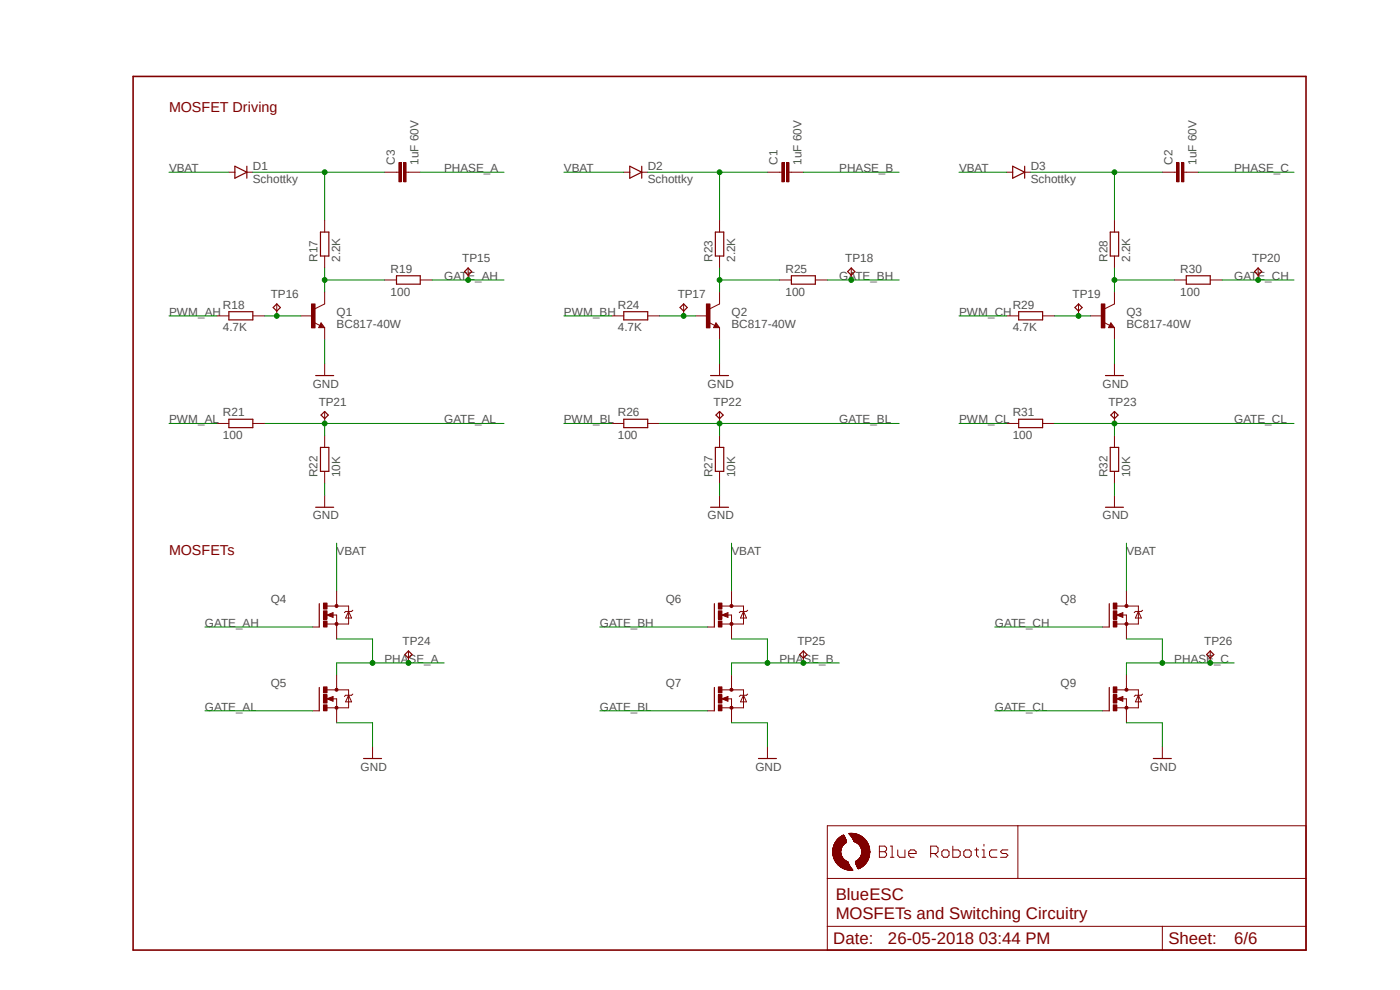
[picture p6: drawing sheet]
<svg xmlns="http://www.w3.org/2000/svg" width="297mm" height="210mm" viewBox="0 0 297 210" stroke-linecap="round" stroke-linejoin="round" font-family="sans-serif">
<path d="M27.7 15.9l249.8 186.2M277.5 15.9l-249.8 186.2" fill="none" stroke="#fff" stroke-width=".21"/>
<path d="M28.2 16.2h248.9v185.3h-248.9zM70.5 130.2l-.9 .3 .9 .2v-.2h-.2" fill="none" stroke="#800000" stroke-width=".34"/>
<g fill="none" stroke="#800000" stroke-width=".21">
<path d="M66.3 133h1.4M69.4 128.6h4.6v3.8h-4.6M69.4 130.5l1.3-.5v1zM70.5 130.5h.9v2.5M71.4 127.9v.7M74 129.7l.6 1.4h-1.3zM74.8 129.5l-.2 .2h-1.3l-.2 .3M175.5 175.2h101.6v26.3h-101.6zM176.7 180h1.8M176.7 179.9h1.8M176.8 179.8h1.7M176.8 179.8h1.8"/>
<path d="M176.8 179.7h1.8M176.8 179.6h1.8M176.8 179.6h1.9M176.9 179.5h1.8M176.9 179.4h1.9M176.9 179.3h2M177 179.3h1.9M177 179.2h2M177 179.1h2M177 179.1h2.1M177.1 178.9h2.1M177.1 178.9h2.2"/>
<path d="M177.1 178.9h2.3M177.2 178.7h2.3M177.2 178.7h2.4M177.2 178.6h2.4M177.3 178.6h2.2M177.3 178.5h2.2M177.4 178.5h2.1M177.4 178.4h2.1M177.5 178.4h2M177.5 178.3h2M177.5 178.2h2M177.6 178.1h1.9"/>
<path d="M177.7 178.1h1.8M177.8 178h1.6M177.8 177.9h1.6M177.9 177.8h1.4M178 177.8h1.3M178.1 177.7h1.2M178.1 177.6h1.1M178.2 177.5l1 .1M178.3 177.5h.9M178.4 177.5h.8M178.4 177.4h.7M178.5 177.4h.6"/>
<path d="M178.6 177.3h.5M178.7 177.2h.3M178.8 179.4l-1.9 .1M178.8 177.2h.2M178.9 177.2h.1M178.9 179.2h-1.9M178.9 177.1v.1M179.2 179h-2.2M179.5 178.8h-2.3M180.1 176.8h1.1M180.1 176.9l1.7 .1M180.1 176.9h1.4"/>
<path d="M180.2 176.8h.8M180.3 177h1.7M180.3 177h1.6M180.3 177.1h1.8M180.3 177.1l2 .1M180.4 177.2h2.1M180.4 177.2h2M180.5 177.3h2M180.5 177.3l2.2 .1M180.6 177.5h2.2M180.6 177.4h2.2M180.6 177.5h2.3"/>
<path d="M180.7 177.5h2.3M180.7 177.6h2.3M180.8 177.7h2.3M180.8 177.8h2.5M180.9 177.9h2.5M180.9 177.9h2.4M180.9 178h2.6M181 178.1h2.5M181 178.1h2.6M181.1 178.3h2.6M181.1 178.2h2.5M181.1 178.4h2.6"/>
<path d="M181.1 178.5h2.8M181.1 178.4h2.7M181.2 178.5h2.7M181.2 178.6h2.7M181.3 178.6h2.6M181.6 178.7h2.4M181.7 178.7h2.3M181.7 178.8h2.4M181.8 178.9h2.3M181.9 178.9h2.2M182 179h2.1M182.1 179.1h2"/>
<path d="M182.2 179.1h2M182.2 179.2h2M182.3 179.3h2M182.4 179.4h1.9M182.4 179.3h1.9M182.5 179.5h1.8M182.5 179.6l1.9 .1M182.5 179.6h1.9M182.6 179.7h1.8M182.6 179.8h1.8M182.7 179.9h1.7M182.7 180h1.7"/>
<path d="M186.6 179.5h1.1l.4 .4v.4l-.4 .4 .4 .4v.3l-.4 .5h-1.1zM188.9 179.5h.4v2.4M202.1 179.5v2.4h1.2l.4-.5v-.7l-.4-.4h-1.2M207.2 179.9v1.5l.4 .5M208.7 179.1v.4M215.9 175.2v11.1M175.5 196.5h101.6M175.5 186.4h101.6M176.7 180.7h1.7M176.7 180.9h1.7M176.7 180.8h1.7M176.7 180.6h1.7"/>
<path d="M176.7 180.5h1.7M176.7 180.3h1.7M176.7 181.1h1.7M176.7 181.3l1.8 .1M176.7 181.3h1.7M176.7 181.2h1.7M176.7 181h1.7M176.7 180.4h1.7M176.7 180.2h1.7M176.7 180.1h1.7M176.7 181.5h1.8M176.7 181.4h1.8"/>
<path d="M176.8 181.7h1.8M176.8 181.6h1.8M176.8 181.5l1.8 .1M176.8 181.9h1.9M176.8 181.8h1.9M176.8 181.7l1.8 .1M176.9 181.9l1.9 .1M176.9 181.9h1.8M176.9 182.1h2M176.9 182h1.9M177 182.2h1.9M177 182.1h1.9"/>
<path d="M177 182.3h2M177 182.2h2M177 182.4h2.2M177 182.3h2.1M177.1 182.5h2.2M177.1 182.5h2.1M177.1 182.5h2.3M177.2 182.6h2.3M177.2 182.7h2.5M177.2 182.7h2.4M177.2 182.8h2.7M177.2 182.8h2.5"/>
<path d="M177.3 182.9h2.6M177.4 183h2.5M177.4 182.9h2.5M177.4 183h2.6M177.5 183.1h2.5M177.5 183.2h2.5M177.6 183.2h2.4M177.6 183.3h2.4M177.7 183.4h2.4M177.7 183.3h2.4M177.8 183.5h2.3M177.8 183.5h2.4"/>
<path d="M177.9 183.6h2.3M177.9 183.6h2.4M178.1 183.7h2.2M178.1 183.8h2.2M178.2 183.8l2.2 .1M178.3 183.9h2.1M178.4 183.9h2M178.4 184h2.1M178.5 184l2 .1M178.5 180l-1.8 .1M178.6 184.1h2M178.7 184.1h1.9"/>
<path d="M178.8 184.2h1.8M178.9 184.2l1.8 .1M179.1 184.3h1.6M179.2 184.4h1.6M179.3 184.4h1.5M179.4 184.4l1.4 .1M179.7 184.5h1.2M179.9 184.6h1M180.2 184.6h.7M181.5 182.9h2.4M181.5 182.8h2.4M181.5 183.1h2.2"/>
<path d="M181.5 183h2.3M181.6 183.2h2M181.6 183.1h2.1M181.6 182.7h2.4M181.6 183.4h1.9M181.6 183.3h1.9M181.7 183.5h1.7M181.7 183.6h1.6M181.7 183.5h1.6M181.8 183.8h1.3M181.8 183.7h1.3M181.8 182.5h2.3"/>
<path d="M181.9 183.9h.9M181.9 183.9h1M181.9 184h.8M181.9 184h.9M181.9 182.5h2.2M182 184.2h.4M182 184.1h.5M182 184.2h.3M182 182.4h2.1M182.1 184.3h.1M182.1 182.3h2M182.2 182.3h2"/>
<path d="M182.2 182.2h2M182.3 182.1h2M182.4 182.1h1.9M182.4 182h1.9M182.5 181.9h1.9M182.5 181.9h1.8M182.5 181.8h1.9M182.6 181.7h1.8M182.6 181.6h1.8M182.7 181.5h1.7M182.7 181.4h1.7M182.8 181.3h1.7"/>
<path d="M182.8 181.2h1.7M182.8 180.2h1.7M182.8 180.1h1.7M182.8 180l1.7 .1M182.8 180.3h1.7M182.8 181.1h1.7M182.8 181h1.7M182.8 180.5h1.7M182.8 180.4h1.7M182.8 180.7h1.7M182.8 180.8h1.7M182.8 180.6h1.7"/>
<path d="M183 183.8l-1.2 .1M183.3 183.6h-1.6M183.6 183.2l-2 .1M183.8 183h-2.3M184.1 182.6h-2.4M184.4 181.7l-1.9 .1M184.4 181.5l-1.8 .1M184.5 181.3l-1.8 .1M184.5 180.9h-1.7M186.6 180.7h1.1M188.9 181.9h.8M190.5 180.3v1.1l.3 .5h1.2v-1.6"/>
<path d="M192.8 181.1h1.6v-.4l-.5-.4h-.7l-.4 .4v.7l.4 .5h.7M197.4 181.1h1.2l.4-.4v-.8l-.4-.4h-1.2v2.4M198.2 181.1l.8 .8M200.2 180.3h.8l.3 .4v.7l-.3 .5h-.8l-.4-.5v-.7zM204.5 180.7l.4-.4h.8l.3 .4v.7l-.3 .5h-.8l-.4-.5zM206.8 180.3h.8M208.4 181.9h.7M208.4 180.3h.3v1.6M211.5 180.3h-1.2l-.4 .4v.7l.4 .5h1.2M213.8 180.3h-1.2l-.3 .4 .3 .4h.8l.4 .3-.4 .5h-1.1M246.6 196.5v5"/>
</g>
<path d="M67.7 128.1v4.9" fill="none" stroke="#800000" stroke-width=".25"/>
<path d="M71.2 132.1h.4v.5l-.2 .1-.2-.1z" fill-rule="evenodd" fill="#800000"/>
<path d="M71.2 132.1h.4v.5l-.2 .1-.2-.1z" fill="none" stroke="#800000" stroke-width=".21"/>
<path d="M71.2 128.3h.4v.5l-.2 .1-.2-.1z" fill-rule="evenodd" fill="#800000"/>
<path d="M71.2 128.3h.4v.5l-.2 .1-.2-.1z" fill="none" stroke="#800000" stroke-width=".21"/>
<path d="M68.6 131.7h.8v1.3h-.8z" fill-rule="evenodd" fill="#800000"/>
<path d="M68.6 131.7h.8v1.3h-.8z" fill="none" stroke="#800000" stroke-width=".21"/>
<path d="M68.6 127.9h.8v1.3h-.8z" fill-rule="evenodd" fill="#800000"/>
<path d="M68.6 127.9h.8v1.3h-.8z" fill="none" stroke="#800000" stroke-width=".21"/>
<path d="M68.6 129.6h.8v1.8h-.8z" fill-rule="evenodd" fill="#800000"/>
<path d="M68.6 129.6h.8v1.8h-.8zM71.4 125.4v2.5M71.4 133v2.6M66.3 150.8h1.4M69.4 146.3h4.6v3.9h-4.6M69.4 148.3l1.3-.6v1.1zM70.5 148.3h.9v2.5M71.4 145.7v.6M74 147.5l.6 1.4h-1.3zM74.8 147.2l-.2 .3h-1.3l-.2 .2" fill="none" stroke="#800000" stroke-width=".21"/>
<path d="M67.7 145.8v5" fill="none" stroke="#800000" stroke-width=".25"/>
<path d="M70.5 148l-.9 .3 .9 .2v-.2h-.2" fill="none" stroke="#800000" stroke-width=".34"/>
<path d="M71.2 149.9h.4v.5h-.4z" fill-rule="evenodd" fill="#800000"/>
<path d="M71.2 149.9h.4v.5h-.4z" fill="none" stroke="#800000" stroke-width=".21"/>
<path d="M71.2 146.1h.4v.5h-.4z" fill-rule="evenodd" fill="#800000"/>
<path d="M71.2 146.1h.4v.5h-.4z" fill="none" stroke="#800000" stroke-width=".21"/>
<path d="M68.6 149.5h.8v1.3h-.8z" fill-rule="evenodd" fill="#800000"/>
<path d="M68.6 149.5h.8v1.3h-.8z" fill="none" stroke="#800000" stroke-width=".21"/>
<path d="M68.6 145.7h.8v1.3h-.8z" fill-rule="evenodd" fill="#800000"/>
<path d="M68.6 145.7h.8v1.3h-.8z" fill="none" stroke="#800000" stroke-width=".21"/>
<path d="M68.6 147.4h.8v1.7h-.8z" fill-rule="evenodd" fill="#800000"/>
<path d="M150.1 133h1.5M153.2 130.5l1.2-.5v1zM153.2 128.6h4.5v3.8h-4.5M154.3 130.5h.9v2.5M155.2 127.9v.7M157.7 129.7l.7 1.4h-1.3zM158.6 129.5l-.2 .2h-1.3l-.3 .3M68.6 147.4h.8v1.7h-.8zM71.4 143.2v2.5M71.4 150.8v2.5M79 158.4v2.5" fill="none" stroke="#800000" stroke-width=".21"/>
<path d="M151.6 128.1v4.9M77.1 160.9h3.8" fill="none" stroke="#800000" stroke-width=".25"/>
<path d="M154.3 130.2l-.9 .3 .9 .2v-.2h-.2" fill="none" stroke="#800000" stroke-width=".34"/>
<path d="M154.9 132.1h.5l.1 .3-.1 .2-.2 .1-.3-.1z" fill-rule="evenodd" fill="#800000"/>
<path d="M154.9 132.1h.5l.1 .3-.1 .2-.2 .1-.3-.1z" fill="none" stroke="#800000" stroke-width=".21"/>
<path d="M154.9 128.3h.5l.1 .3-.1 .2-.2 .1-.3-.1z" fill-rule="evenodd" fill="#800000"/>
<path d="M154.9 128.3h.5l.1 .3-.1 .2-.2 .1-.3-.1z" fill="none" stroke="#800000" stroke-width=".21"/>
<path d="M152.4 131.7h.8v1.3h-.8z" fill-rule="evenodd" fill="#800000"/>
<path d="M152.4 131.7h.8v1.3h-.8z" fill="none" stroke="#800000" stroke-width=".21"/>
<path d="M152.4 127.9h.8v1.3h-.8z" fill-rule="evenodd" fill="#800000"/>
<path d="M152.4 127.9h.8v1.3h-.8z" fill="none" stroke="#800000" stroke-width=".21"/>
<path d="M152.4 129.6h.8v1.8h-.8z" fill-rule="evenodd" fill="#800000"/>
<path d="M152.4 129.6h.8v1.8h-.8zM155.2 125.4v2.5M155.2 133v2.6M150.1 150.8h1.5M153.2 148.3l1.2-.6v1.1zM153.2 146.3h4.5v3.9h-4.5M154.3 148.3h.9v2.5M155.2 145.7v.6M157.7 147.5l.7 1.4h-1.3zM158.6 147.2l-.2 .3h-1.3l-.3 .2" fill="none" stroke="#800000" stroke-width=".21"/>
<path d="M151.6 145.8v5" fill="none" stroke="#800000" stroke-width=".25"/>
<path d="M154.3 148l-.9 .3 .9 .2v-.2h-.2" fill="none" stroke="#800000" stroke-width=".34"/>
<path d="M154.9 149.9h.5l.1 .3-.1 .2h-.5z" fill-rule="evenodd" fill="#800000"/>
<path d="M154.9 149.9h.5l.1 .3-.1 .2h-.5z" fill="none" stroke="#800000" stroke-width=".21"/>
<path d="M154.9 146.1h.5l.1 .2-.1 .3h-.5z" fill-rule="evenodd" fill="#800000"/>
<path d="M154.9 146.1h.5l.1 .2-.1 .3h-.5z" fill="none" stroke="#800000" stroke-width=".21"/>
<path d="M152.4 149.5h.8v1.3h-.8z" fill-rule="evenodd" fill="#800000"/>
<path d="M152.4 149.5h.8v1.3h-.8z" fill="none" stroke="#800000" stroke-width=".21"/>
<path d="M152.4 145.7h.8v1.3h-.8z" fill-rule="evenodd" fill="#800000"/>
<path d="M152.4 145.7h.8v1.3h-.8z" fill="none" stroke="#800000" stroke-width=".21"/>
<path d="M152.4 147.4h.8v1.7h-.8z" fill-rule="evenodd" fill="#800000"/>
<path d="M233.9 133h1.4M236.9 130.5l1.3-.5v1zM237 128.6h4.5v3.8h-4.6M238.1 130.5h.9v2.5M239 127.9v.7M241.5 129.7l.6 1.4h-1.2zM242.4 129.5l-.3 .2h-1.2l-.3 .3M152.4 147.4h.8v1.7h-.8zM155.2 143.2v2.5M155.2 150.8v2.5M162.8 158.4v2.5" fill="none" stroke="#800000" stroke-width=".21"/>
<path d="M235.3 128.1v4.9M160.9 160.9h3.8" fill="none" stroke="#800000" stroke-width=".25"/>
<path d="M238.1 130.2l-.9 .3 .9 .2v-.2h-.3" fill="none" stroke="#800000" stroke-width=".34"/>
<path d="M238.8 132.1h.4v.5l-.2 .1-.2-.1-.2-.2z" fill-rule="evenodd" fill="#800000"/>
<path d="M238.8 132.1h.4v.5l-.2 .1-.2-.1-.2-.2z" fill="none" stroke="#800000" stroke-width=".21"/>
<path d="M238.8 128.3h.4v.5l-.2 .1-.2-.1-.2-.2z" fill-rule="evenodd" fill="#800000"/>
<path d="M238.8 128.3h.4v.5l-.2 .1-.2-.1-.2-.2z" fill="none" stroke="#800000" stroke-width=".21"/>
<path d="M236.2 131.7h.7v1.3h-.7z" fill-rule="evenodd" fill="#800000"/>
<path d="M236.2 131.7h.7v1.3h-.7z" fill="none" stroke="#800000" stroke-width=".21"/>
<path d="M236.2 127.9h.7v1.3h-.7z" fill-rule="evenodd" fill="#800000"/>
<path d="M236.2 127.9h.7v1.3h-.7z" fill="none" stroke="#800000" stroke-width=".21"/>
<path d="M236.2 129.6h.7v1.8h-.7z" fill-rule="evenodd" fill="#800000"/>
<path d="M236.2 129.6h.7v1.8h-.7zM239 125.4v2.5M239 133v2.6M233.9 150.8h1.4M236.9 148.3l1.3-.6v1.1zM237 146.3h4.5v3.9h-4.6M238.1 148.3h.9v2.5M239 145.7v.6M241.5 147.5l.6 1.4h-1.2zM242.4 147.2l-.3 .3h-1.2l-.3 .2" fill="none" stroke="#800000" stroke-width=".21"/>
<path d="M235.3 145.8v5" fill="none" stroke="#800000" stroke-width=".25"/>
<path d="M238.1 148l-.9 .3 .9 .2v-.2h-.3" fill="none" stroke="#800000" stroke-width=".34"/>
<path d="M238.8 149.9h.4v.5h-.4l-.2-.2z" fill-rule="evenodd" fill="#800000"/>
<path d="M238.8 149.9h.4v.5h-.4l-.2-.2z" fill="none" stroke="#800000" stroke-width=".21"/>
<path d="M238.8 146.1h.4v.5h-.4l-.2-.3z" fill-rule="evenodd" fill="#800000"/>
<path d="M238.8 146.1h.4v.5h-.4l-.2-.3z" fill="none" stroke="#800000" stroke-width=".21"/>
<path d="M236.2 149.5h.7v1.3h-.7z" fill-rule="evenodd" fill="#800000"/>
<path d="M236.2 149.5h.7v1.3h-.7z" fill="none" stroke="#800000" stroke-width=".21"/>
<path d="M236.2 145.7h.7v1.3h-.7z" fill-rule="evenodd" fill="#800000"/>
<path d="M236.2 145.7h.7v1.3h-.7z" fill="none" stroke="#800000" stroke-width=".21"/>
<path d="M236.2 147.4h.7v1.7h-.7z" fill-rule="evenodd" fill="#800000"/>
<g fill="none" stroke="#800000" stroke-width=".21">
<path d="M68.9 46.7v2.5M68.9 54.3v2.6M81.6 59.4h2.5M89.2 59.4h2.5M46 67h2.6M53.6 67h2.6M66.6 68.4l1.3 .6M68.1 68.5l.8 1h-1.3zM68.9 64.5l-2.1 1M236.2 147.4h.7v1.7h-.7zM239 143.2v2.5M239 150.8v2.5"/>
<path d="M246.6 158.4v2.5"/>
</g>
<path d="M68 49.2h1.8v5.1h-1.8zM84.1 58.5h5.1v1.8h-5.1zM48.6 66.1h5v1.8h-5zM68.1 69l.1 .3h-.3l.2-.6 .5 .7h-.7M244.7 160.9h3.8" fill="none" stroke="#800000" stroke-width=".25"/>
<path d="M66.1 64.5h.7v5.1h-.7z" fill-rule="evenodd" fill="#800000"/>
<g fill="none" stroke="#800000" stroke-width=".21">
<path d="M152.7 46.7v2.5M152.7 54.3v2.6M165.4 59.4h2.5M173 59.4h2.5M63.8 67h2.5M66.1 64.5h.7v5.1h-.7zM68.9 61.9v2.6M68.9 69.5v2.6M68.9 77.1v2.6M129.8 67h2.5M137.4 67h2.6M150.4 68.4l1.2 .6"/>
<path d="M151.9 68.5l.8 1h-1.3zM152.7 64.5l-2.1 1M46 89.8h2.6M53.6 89.8h2.6M68.9 92.4v2.5M68.9 100v2.5M68.9 105.1v2.5"/>
</g>
<path d="M151.8 49.2h1.7v5.1h-1.7zM167.9 58.5h5.1v1.8h-5.1zM67 79.7h3.8M132.3 66.1h5.1v1.8h-5.1zM151.9 69l.1 .3h-.4l.3-.6 .5 .7h-.8M48.6 88.9h5v1.8h-5zM68 94.9h1.8v5.1h-1.8zM67 107.6h3.8" fill="none" stroke="#800000" stroke-width=".25"/>
<path d="M149.9 64.5h.7v5.1h-.7z" fill-rule="evenodd" fill="#800000"/>
<g fill="none" stroke="#800000" stroke-width=".21">
<path d="M236.4 46.7v2.5M236.4 54.3v2.6M249.1 59.4h2.6M256.8 59.4h2.5M147.6 67h2.5M149.9 64.5h.7v5.1h-.7zM152.7 61.9v2.6M152.7 69.5v2.6M152.7 77.1v2.6M213.6 67h2.5M221.2 67h2.5M234.2 68.4l1.3 .6"/>
<path d="M235.7 68.5l.7 1h-1.2zM236.4 64.5l-2 1M129.8 89.8h2.5M137.4 89.8h2.6M152.7 92.4v2.5M152.7 100v2.5M152.7 105.1v2.5"/>
</g>
<path d="M235.5 49.2h1.8v5.1h-1.8zM251.7 58.5h5.1v1.8h-5.1zM150.7 79.7h3.9M216.1 66.1h5.1v1.8h-5.1zM235.7 69l.1 .3h-.4l.3-.6 .5 .7h-.8M132.3 88.9h5.1v1.8h-5.1zM151.8 94.9h1.7v5.1h-1.7zM150.7 107.6h3.9" fill="none" stroke="#800000" stroke-width=".25"/>
<path d="M233.6 64.5h.8v5.1h-.8z" fill-rule="evenodd" fill="#800000"/>
<g fill="none" stroke="#800000" stroke-width=".21">
<path d="M48.6 36.5h1.2M52.4 36.5h1.2M132.3 36.5h1.3M136.1 36.5h1.3M165.4 36.5h.5M167.4 36.5h.5M213.6 36.5h1.2M217.4 36.5h1.3M231.4 67h2.5M233.6 64.5h.8v5.1h-.8zM236.4 61.9v2.6M236.4 69.5v2.6"/>
<path d="M236.4 77.1v2.6M213.6 89.8h2.5M221.2 89.8h2.5M236.4 92.4v2.5M236.4 100v2.5M236.4 105.1v2.5"/>
</g>
<path d="M49.8 35.3l2.6 1.2-2.6 1.3zM52.4 35.3v2.5M133.6 35.3l2.5 1.2-2.5 1.3zM136.1 35.3v2.5M214.8 35.3l2.6 1.2-2.6 1.3zM217.4 35.3v2.5M234.5 79.7h3.8M216.1 88.9h5.1v1.8h-5.1zM235.5 94.9h1.8v5.1h-1.8zM234.5 107.6h3.8" fill="none" stroke="#800000" stroke-width=".25"/>
<path d="M166.9 34.5h.5v4.1h-.5z" fill-rule="evenodd" fill="#800000"/>
<path d="M166.9 34.5h.5v4.1h-.5z" fill="none" stroke="#800000" stroke-width=".21"/>
<path d="M165.9 34.5h.5v4.1h-.5z" fill-rule="evenodd" fill="#800000"/>
<path d="M162.8 36.5h2.6M165.9 34.5h.5v4.1h-.5zM167.9 36.5h2.5M249.1 36.5h.5M251.2 36.5h.5" fill="none" stroke="#800000" stroke-width=".21"/>
<path d="M250.7 34.5h.5v4.1h-.5z" fill-rule="evenodd" fill="#800000"/>
<path d="M250.7 34.5h.5v4.1h-.5z" fill="none" stroke="#800000" stroke-width=".21"/>
<path d="M249.6 34.5h.5v4.1h-.5z" fill-rule="evenodd" fill="#800000"/>
<path d="M84.1 36.5h.5M86.1 36.5h.6M246.6 36.5h2.5M249.6 34.5h.5v4.1h-.5zM251.7 36.5h2.5" fill="none" stroke="#800000" stroke-width=".21"/>
<path d="M85.6 34.5h.5v4.1h-.5z" fill-rule="evenodd" fill="#800000"/>
<path d="M85.6 34.5h.5v4.1h-.5z" fill="none" stroke="#800000" stroke-width=".21"/>
<path d="M84.6 34.5h.5v4.1h-.5z" fill-rule="evenodd" fill="#800000"/>
<g fill="none" stroke="#800000" stroke-width=".21">
<path d="M81.6 36.5h2.5M84.6 34.5h.5v4.1h-.5zM86.7 36.5h2.5M99.3 56.9v2.5M180.6 56.9v2.5M266.9 56.9v2.5M58.7 64.5v2.5M145 64.5v2.5M228.8 64.5v2.5M68.9 87.3v2.5M152.7 87.3v2.5M236.4 87.3v2.5"/>
<path d="M86.7 138.1v2.5M170.4 138.1v2.5M256.8 138.1v2.5"/>
</g>
<path d="M99.3 56.9l.8 .7-.8 .8-.7-.8zM179.8 57.6l.8-.7 .8 .7-.8 .8zM266.1 57.6l.8-.7 .8 .7-.8 .8zM58 65.2l.7-.7 .8 .7-.8 .8zM145 64.5l.8 .7-.8 .8-.7-.8zM228 65.2l.8-.7 .8 .7-.8 .8zM68.1 88.1l.8-.8 .7 .8-.7 .7zM151.9 88.1l.8-.8 .7 .8-.7 .7zM235.7 88.1l.7-.8 .8 .8-.8 .7zM86.7 138.1l.7 .8-.7 .7-.8-.7zM170.4 138.1l.8 .8-.8 .7-.7-.7zM256 138.9l.8-.8 .7 .8-.7 .7z" fill="none" stroke="#800000" stroke-width=".25"/>
<path d="M68.9 72.1v5M152.7 72.1v5M236.4 72.1v5M68.9 102.5v2.6M152.7 102.5v2.6M236.4 102.5v2.6M71.4 135.6h7.6v5M71.4 153.3h7.6v5.1M94.2 140.6h-22.8v2.6M155.2 153.3h7.6v5.1M239 153.3h7.6v5.1" fill="none" stroke="#008000" stroke-width=".21"/>
<circle cx="79" cy="140.6" r=".51" fill="#008000"/>
<circle cx="79" cy="140.6" r=".51" fill="none" stroke="#008000" stroke-width=".21"/>
<circle cx="86.7" cy="140.6" r=".51" fill="#008000"/>
<g fill="none" stroke="#008000" stroke-width=".21">
<path d="M89.2 36.5h17.7M155.2 135.6h7.6v5M178.1 140.6h-22.9v2.6"/>
<circle cx="86.7" cy="140.6" r=".51"/>
</g>
<circle cx="162.8" cy="140.6" r=".51" fill="#008000"/>
<circle cx="162.8" cy="140.6" r=".51" fill="none" stroke="#008000" stroke-width=".21"/>
<circle cx="170.4" cy="140.6" r=".51" fill="#008000"/>
<g fill="none" stroke="#008000" stroke-width=".21">
<path d="M170.4 36.5h20.4M239 135.6h7.6v5M261.8 140.6h-22.8v2.6"/>
<circle cx="170.4" cy="140.6" r=".51"/>
</g>
<circle cx="246.6" cy="140.6" r=".51" fill="#008000"/>
<circle cx="246.6" cy="140.6" r=".51" fill="none" stroke="#008000" stroke-width=".21"/>
<circle cx="256.7" cy="140.6" r=".51" fill="#008000"/>
<g fill="none" stroke="#008000" stroke-width=".21">
<path d="M35.9 36.5h12.7M119.6 36.5h12.7M203.5 36.5h10.1M254.2 36.5h20.3M91.7 59.4h15.2M71.4 115.2v10.2M155.2 115.2v10.2M239 115.2v10.2M43.5 133h22.8"/>
<circle cx="256.7" cy="140.6" r=".51"/>
</g>
<circle cx="99.3" cy="59.4" r=".51" fill="#008000"/>
<g fill="none" stroke="#008000" stroke-width=".21">
<path d="M56.2 89.8h50.7M68.9 89.8v2.6M43.5 150.8h22.8"/>
<circle cx="99.3" cy="59.4" r=".51"/>
</g>
<circle cx="68.9" cy="89.8" r=".51" fill="#008000"/>
<g fill="none" stroke="#008000" stroke-width=".21">
<path d="M175.5 59.4h15.3M127.3 133h22.8"/>
<circle cx="68.9" cy="89.8" r=".51"/>
</g>
<circle cx="180.6" cy="59.4" r=".51" fill="#008000"/>
<g fill="none" stroke="#008000" stroke-width=".21">
<path d="M140 89.8h50.8M152.7 89.8v2.6M127.3 150.8h22.8"/>
<circle cx="180.6" cy="59.4" r=".51"/>
</g>
<circle cx="152.6" cy="89.8" r=".51" fill="#008000"/>
<g fill="none" stroke="#008000" stroke-width=".21">
<path d="M259.3 59.4h15.2M211 133h22.9"/>
<circle cx="152.6" cy="89.8" r=".51"/>
</g>
<circle cx="266.9" cy="59.4" r=".51" fill="#008000"/>
<g fill="none" stroke="#008000" stroke-width=".21">
<path d="M223.7 89.8h50.8M236.4 89.8v2.6M211 150.8h22.9"/>
<circle cx="266.9" cy="59.4" r=".51"/>
</g>
<circle cx="236.4" cy="89.8" r=".51" fill="#008000"/>
<g fill="none" stroke="#008000" stroke-width=".21">
<path d="M35.9 67h10.1M56.2 67h7.6M119.6 67h10.2M203.5 67h10.1M35.9 89.8h10.1M119.6 89.8h10.2M203.5 89.8h10.1"/>
<circle cx="236.4" cy="89.8" r=".51"/>
</g>
<circle cx="58.7" cy="67" r=".51" fill="#008000"/>
<g fill="none" stroke="#008000" stroke-width=".21">
<path d="M68.9 56.9v5M68.9 59.4h12.7"/>
<circle cx="58.7" cy="67" r=".51"/>
</g>
<circle cx="68.9" cy="59.4" r=".51" fill="#008000"/>
<g fill="none" stroke="#008000" stroke-width=".21">
<path d="M140 67h7.6"/>
<circle cx="68.9" cy="59.4" r=".51"/>
</g>
<circle cx="145" cy="67" r=".51" fill="#008000"/>
<g fill="none" stroke="#008000" stroke-width=".21">
<path d="M152.7 56.9v5M152.7 59.4h12.7"/>
<circle cx="145" cy="67" r=".51"/>
</g>
<circle cx="152.6" cy="59.4" r=".51" fill="#008000"/>
<g fill="none" stroke="#008000" stroke-width=".21">
<path d="M223.7 67h7.7"/>
<circle cx="152.6" cy="59.4" r=".51"/>
</g>
<circle cx="228.8" cy="67" r=".51" fill="#008000"/>
<g fill="none" stroke="#008000" stroke-width=".21">
<path d="M236.4 56.9v5M236.4 59.4h12.7"/>
<circle cx="228.8" cy="67" r=".51"/>
</g>
<circle cx="236.4" cy="59.4" r=".51" fill="#008000"/>
<g fill="none" stroke="#008000" stroke-width=".21">
<path d="M53.6 36.5h28M68.9 36.5v10.2"/>
<circle cx="236.4" cy="59.4" r=".51"/>
</g>
<circle cx="68.9" cy="36.5" r=".51" fill="#008000"/>
<g fill="none" stroke="#008000" stroke-width=".21">
<path d="M137.4 36.5h25.4M152.7 36.5v10.2"/>
<circle cx="68.9" cy="36.5" r=".51"/>
</g>
<circle cx="152.6" cy="36.5" r=".51" fill="#008000"/>
<g fill="none" stroke="#008000" stroke-width=".21">
<path d="M218.7 36.5h27.9M236.4 36.5v10.2"/>
<circle cx="152.6" cy="36.5" r=".51"/>
</g>
<circle cx="236.4" cy="36.5" r=".51" fill="#008000"/>
<circle cx="236.4" cy="36.5" r=".51" fill="none" stroke="#008000" stroke-width=".21"/>
<g font-size="3.6" fill="#800000">
<text x="177.3" y="190.9">BlueESC</text>
<text x="177.3" y="195">MOSFETs and Switching Circuitry</text>
<text x="176.8" y="200.3">Date:</text>
<text x="188.4" y="200.3">26-05-2018 03:44 PM</text>
<text x="247.9" y="200.3">Sheet:</text>
<text x="261.8" y="200.3">6/6</text>
</g>
<g font-size="3" fill="#800000">
<text x="35.9" y="23.8">MOSFET Driving</text>
<text x="35.9" y="117.8">MOSFETs</text>
</g>
<g font-size="2.5" fill="#505050">
<text x="83.7" y="35" transform="rotate(-90 83.7 35)">C3</text>
<text x="88.8" y="35" transform="rotate(-90 88.8 35)">1uF 60V</text>
<text x="165" y="35" transform="rotate(-90 165 35)">C1</text>
<text x="170.1" y="35" transform="rotate(-90 170.1 35)">1uF 60V</text>
<text x="248.8" y="35" transform="rotate(-90 248.8 35)">C2</text>
<text x="253.8" y="35" transform="rotate(-90 253.8 35)">1uF 60V</text>
<text x="35.9" y="36.5">VBAT</text>
<text x="53.6" y="38.8">Schottky</text>
<text x="53.6" y="36">D1</text>
<text x="94.2" y="36.5">PHASE_A</text>
<text x="119.6" y="36.5">VBAT</text>
<text x="137.4" y="38.8">Schottky</text>
<text x="137.4" y="36">D2</text>
<text x="178.1" y="36.5">PHASE_B</text>
<text x="203.5" y="36.5">VBAT</text>
<text x="218.7" y="38.8">Schottky</text>
<text x="218.7" y="36">D3</text>
<text x="261.8" y="36.5">PHASE_C</text>
<text x="67.4" y="55.6" transform="rotate(-90 67.4 55.6)">R17</text>
<text x="72.2" y="55.6" transform="rotate(-90 72.2 55.6)">2.2K</text>
<text x="82.8" y="57.9">R19</text>
<text x="94.2" y="59.4">GATE_AH</text>
<text x="98" y="55.6">TP15</text>
<text x="151.2" y="55.6" transform="rotate(-90 151.2 55.6)">R23</text>
<text x="156" y="55.6" transform="rotate(-90 156 55.6)">2.2K</text>
<text x="166.6" y="57.9">R25</text>
<text x="178.1" y="59.4">GATE_BH</text>
<text x="179.3" y="55.6">TP18</text>
<text x="235" y="55.6" transform="rotate(-90 235 55.6)">R28</text>
<text x="239.7" y="55.6" transform="rotate(-90 239.7 55.6)">2.2K</text>
<text x="250.4" y="57.9">R30</text>
<text x="261.8" y="59.4">GATE_CH</text>
<text x="265.6" y="55.6">TP20</text>
<text x="47.3" y="65.5">R18</text>
<text x="57.4" y="63.2">TP16</text>
<text x="82.8" y="62.7">100</text>
<text x="131.1" y="65.5">R24</text>
<text x="143.8" y="63.2">TP17</text>
<text x="166.6" y="62.7">100</text>
<text x="214.8" y="65.5">R29</text>
<text x="227.5" y="63.2">TP19</text>
<text x="250.4" y="62.7">100</text>
<text x="35.9" y="67">PWM_AH</text>
<text x="47.3" y="70.3">4.7K</text>
<text x="71.4" y="69.6">BC817-40W</text>
<text x="71.4" y="67">Q1</text>
<text x="119.6" y="67">PWM_BH</text>
<text x="131.1" y="70.3">4.7K</text>
<text x="155.2" y="69.6">BC817-40W</text>
<text x="155.2" y="67">Q2</text>
<text x="203.5" y="67">PWM_CH</text>
<text x="214.8" y="70.3">4.7K</text>
<text x="239" y="69.6">BC817-40W</text>
<text x="239" y="67">Q3</text>
<text x="66.3" y="82.2">GND</text>
<text x="150.1" y="82.2">GND</text>
<text x="233.9" y="82.2">GND</text>
<text x="35.9" y="89.8">PWM_AL</text>
<text x="47.3" y="88.4">R21</text>
<text x="67.6" y="86">TP21</text>
<text x="94.2" y="89.8">GATE_AL</text>
<text x="119.6" y="89.8">PWM_BL</text>
<text x="131.1" y="88.4">R26</text>
<text x="151.4" y="86">TP22</text>
<text x="178.1" y="89.8">GATE_BL</text>
<text x="203.5" y="89.8">PWM_CL</text>
<text x="214.8" y="88.4">R31</text>
<text x="235.2" y="86">TP23</text>
<text x="261.8" y="89.8">GATE_CL</text>
<text x="47.3" y="93.1">100</text>
<text x="131.1" y="93.1">100</text>
<text x="214.8" y="93.1">100</text>
<text x="67.4" y="101.3" transform="rotate(-90 67.4 101.3)">R22</text>
<text x="72.2" y="101.3" transform="rotate(-90 72.2 101.3)">10K</text>
<text x="151.2" y="101.3" transform="rotate(-90 151.2 101.3)">R27</text>
<text x="156" y="101.3" transform="rotate(-90 156 101.3)">10K</text>
<text x="235" y="101.3" transform="rotate(-90 235 101.3)">R32</text>
<text x="239.7" y="101.3" transform="rotate(-90 239.7 101.3)">10K</text>
<text x="66.3" y="110.2">GND</text>
<text x="150.1" y="110.2">GND</text>
<text x="233.9" y="110.2">GND</text>
<text x="71.4" y="117.8">VBAT</text>
<text x="155.2" y="117.8">VBAT</text>
<text x="239" y="117.8">VBAT</text>
<text x="57.4" y="127.9">Q4</text>
<text x="141.2" y="127.9">Q6</text>
<text x="225" y="127.9">Q8</text>
<text x="43.5" y="133">GATE_AH</text>
<text x="85.4" y="136.8">TP24</text>
<text x="127.3" y="133">GATE_BH</text>
<text x="169.2" y="136.8">TP25</text>
<text x="211.1" y="133">GATE_CH</text>
<text x="255.5" y="136.8">TP26</text>
<text x="81.6" y="140.6">PHASE_A</text>
<text x="165.4" y="140.6">PHASE_B</text>
<text x="249.1" y="140.6">PHASE_C</text>
<text x="57.4" y="145.7">Q5</text>
<text x="141.2" y="145.7">Q7</text>
<text x="225" y="145.7">Q9</text>
<text x="43.5" y="150.8">GATE_AL</text>
<text x="127.3" y="150.8">GATE_BL</text>
<text x="211.1" y="150.8">GATE_CL</text>
<text x="76.5" y="163.5">GND</text>
<text x="160.3" y="163.5">GND</text>
<text x="244" y="163.5">GND</text>
</g>
</svg>
